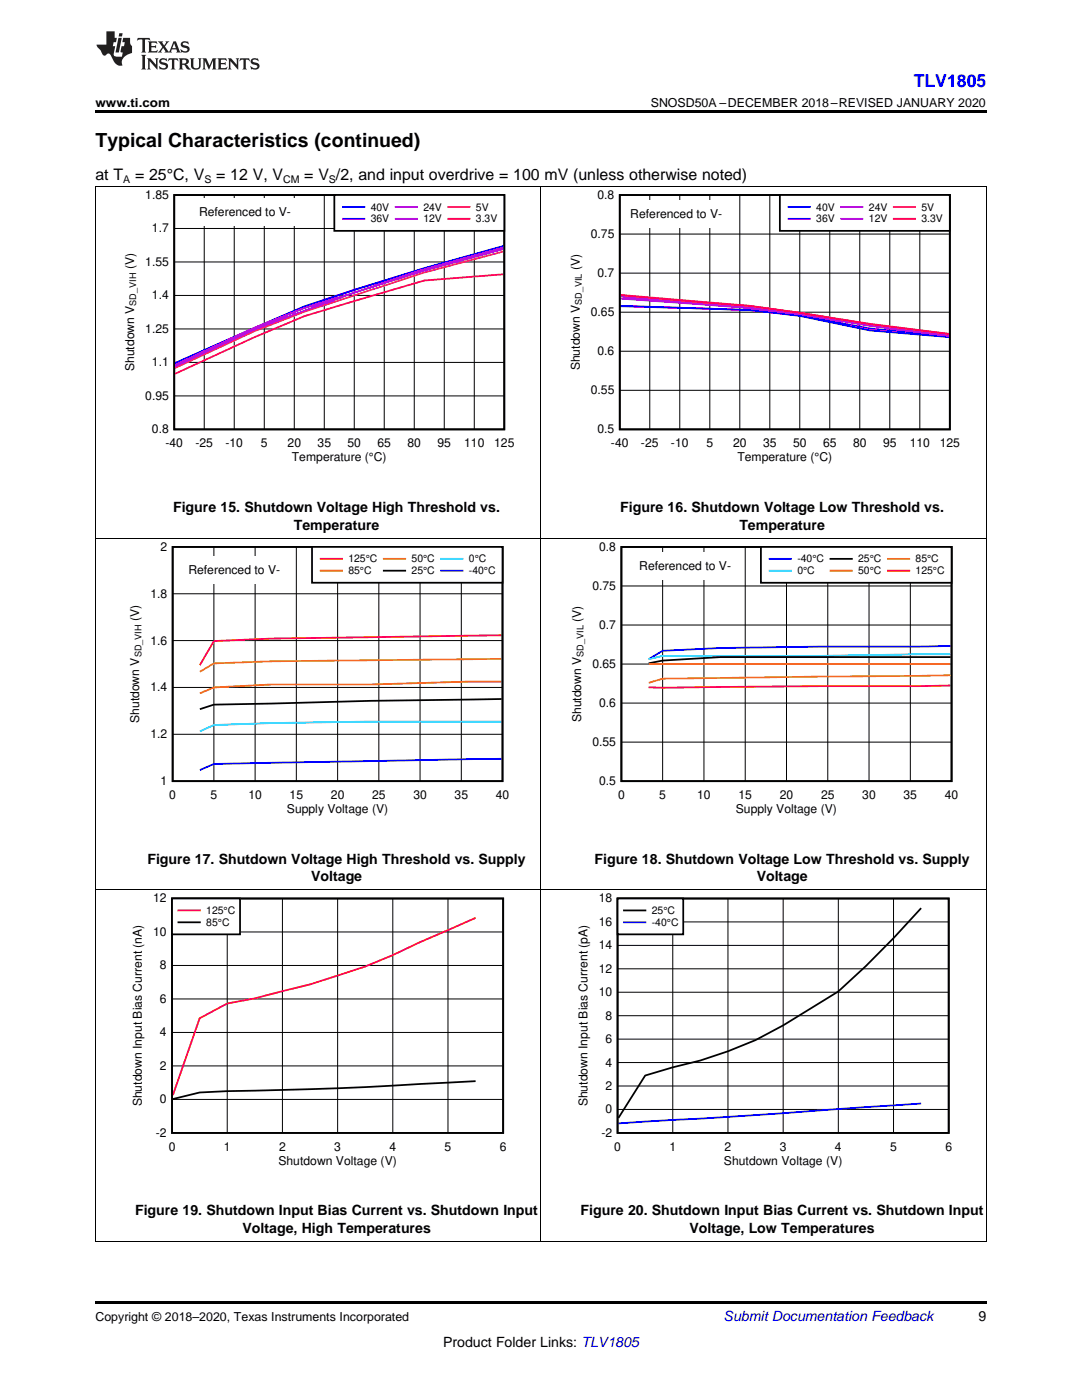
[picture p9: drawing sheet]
<svg xmlns="http://www.w3.org/2000/svg" width="216mm" height="279mm" viewBox="0 0 216 279" stroke-linecap="round" stroke-linejoin="round" font-family="sans-serif">
<path d="M19 259.7h177.8v.5h-177.8z" fill="#000"/>
<path d="M19.1 177.7v70.2M107.9 177.7v70.2M196.8 177.7v70.2M19 247.8h177.8" fill="none" stroke="#000" stroke-width=".2"/>
<path d="M25.9 178.3h75.2v54.7h-75.2z" fill-rule="evenodd" fill="#fff"/>
<path d="M34.3 179.3h66.1v46.8h-66.1zM94.9 215.8a1003 1003 0 0 1-49.6 2l-5.5 .2-5.3 1.3" fill="none" stroke="#000" stroke-width=".35"/>
<path d="M45.3 179.3v46.8M56.4 179.3v46.8M67.4 179.3v46.8M78.4 179.3v46.8M89.4 179.3v46.8M34.3 199.4h66.1M34.3 192.7h66.1M34.3 186h66.1M34.3 219.4h66.1M34.3 212.7h66.1M34.3 206h66.1" fill="none" stroke="#000" stroke-width=".2"/>
<path d="M94.9 183.2l-11 4.8-5.5 2.6-5.5 2.3-11 3.6-11 2.7-5.6 1.1-5.5 2.9-5.3 15.4" fill="none" stroke="#f00" stroke-width=".35"/>
<path d="M34.3 179.3h13.6v7.2h-13.6z" fill-rule="evenodd" fill="#fff"/>
<path d="M34.3 179.3h13.6v7.2h-13.6zM35.6 184.1h4.3" fill="none" stroke="#000" stroke-width=".35"/>
<path d="M35.6 181.7h4.3" fill="none" stroke="#f00" stroke-width=".35"/>
<path d="M114.8 178.3h75.2v54.7h-75.2z" fill-rule="evenodd" fill="#fff"/>
<path d="M123.2 179.3h66.1v46.8h-66.1zM183.8 181.2l-5.5 6-5.5 5.6-5.5 5.1-5.5 3.4a74.2 74.2 0 0 1-27.6 11.7l-5.5 1.6-5.3 8.5" fill="none" stroke="#000" stroke-width=".35"/>
<g fill="none" stroke="#000" stroke-width=".2">
<path d="M134.2 179.3v46.8M145.3 179.3v46.8M156.3 179.3v46.8M167.3 179.3v46.8M178.3 179.3v46.8M123.2 198h66.1M123.2 193.3h66.1M123.2 188.7h66.1M123.2 184h66.1M123.2 216.7h66.1M123.2 212.1h66.1M123.2 207.4h66.1"/>
<path d="M123.2 202.7h66.1M123.2 221.4h66.1"/>
</g>
<path d="M183.8 220.2l-11 .7a1622.2 1622.2 0 0 1-44.1 2.9l-5.3 .4" fill="none" stroke="#00f" stroke-width=".35"/>
<path d="M123.2 179.3h13.1v7.2h-13.1z" fill-rule="evenodd" fill="#fff"/>
<path d="M123.2 179.3h13.1v7.2h-13.1zM124.5 181.7h4.3" fill="none" stroke="#000" stroke-width=".35"/>
<path d="M124.5 184.1h4.3" fill="none" stroke="#00f" stroke-width=".35"/>
<path d="M19.1 107.5v70.2M107.9 107.5v70.2M196.8 107.5v70.2M19 177.6h177.8" fill="none" stroke="#000" stroke-width=".2"/>
<path d="M25.4 108.2h76.2v54.6h-76.2z" fill-rule="evenodd" fill="#fff"/>
<path d="M34.5 109.1h65.8v46.8h-65.8zM100.1 139.5l-26.2 .4-31.2 .7-2.8 .9" fill="none" stroke="#000" stroke-width=".35"/>
<path d="M34.5 118.5h65.8M42.7 109.1v46.8M50.9 109.1v46.8M59.1 109.1v46.8M67.4 109.1v46.8M75.6 109.1v46.8M83.8 109.1v46.8M92 109.1v46.8M34.5 137.2h65.8M34.5 127.8h65.8M34.5 146.5h65.8" fill="none" stroke="#000" stroke-width=".2"/>
<path d="M100.1 126.8l-45.9 .6-11.5 .5-2.8 4.8" fill="none" stroke="#f00" stroke-width=".35"/>
<path d="M100.1 131.5l-45.9 .5-11.5 .4-2.8 1.7" fill="none" stroke="#f90" stroke-width=".35"/>
<path d="M100.1 136h-6.4l-19.8 .6h-19.7l-11.5 .6-2.8 1.2" fill="none" stroke="#f60" stroke-width=".35"/>
<path d="M100.1 144a1308.7 1308.7 0 0 0-57.4 .7l-2.8 1.3" fill="none" stroke="#0cf" stroke-width=".35"/>
<path d="M100.1 151.4l-57.4 1.1-2.8 1.2" fill="none" stroke="#00f" stroke-width=".35"/>
<g fill="#fff">
<path d="M36.5 111h21.5v5.4h-21.5z" fill-rule="evenodd"/>
<path d="M62.3 109.1h38v7.2h-38z" fill-rule="evenodd"/>
</g>
<path d="M62.3 109.1h38v7.2h-38zM76.6 113.9h4.3" fill="none" stroke="#000" stroke-width=".35"/>
<path d="M64 111.5h4.3" fill="none" stroke="#f00" stroke-width=".35"/>
<path d="M64 113.9h4.3" fill="none" stroke="#f90" stroke-width=".35"/>
<path d="M76.6 111.5h4.3" fill="none" stroke="#f60" stroke-width=".35"/>
<path d="M88 111.5h4.3" fill="none" stroke="#0cf" stroke-width=".35"/>
<path d="M88 113.9h4.3" fill="none" stroke="#00f" stroke-width=".35"/>
<path d="M113.6 108.2h77.5v54.6h-77.5z" fill-rule="evenodd" fill="#fff"/>
<path d="M124 109.2h65.9v46.7h-65.9zM189.7 131.1h-45.9l-11.6 .7-2.8 .6" fill="none" stroke="#000" stroke-width=".35"/>
<path d="M124 116.9h65.9M132.2 109.2v46.7M140.5 109.2v46.7M148.7 109.2v46.7M156.9 109.2v46.7M165.2 109.2v46.7M173.4 109.2v46.7M181.6 109.2v46.7M124 132.5h65.9M124 124.7h65.9M124 148.1h65.9M124 140.3h65.9" fill="none" stroke="#000" stroke-width=".2"/>
<path d="M189.7 128.9l-45.9 .4-11.6 .6-2.8 1.6" fill="none" stroke="#00f" stroke-width=".35"/>
<path d="M189.7 130.6l-26.2 .3h-31.3l-2.8 .6" fill="none" stroke="#0cf" stroke-width=".35"/>
<path d="M129.4 132.5h60.3" fill="none" stroke="#f60" stroke-width=".35"/>
<path d="M189.7 134.8l-57.5 .6-2.8 .9" fill="none" stroke="#f90" stroke-width=".35"/>
<path d="M189.7 136.8l-60.3 .4" fill="none" stroke="#f00" stroke-width=".35"/>
<g fill="#fff">
<path d="M126.5 110.2h21.5v5.5h-21.5z" fill-rule="evenodd"/>
<path d="M151.8 109.2h38.1v7.1h-38.1z" fill-rule="evenodd"/>
</g>
<path d="M151.8 109.2h38.1v7.1h-38.1zM165.7 111.5h4.3" fill="none" stroke="#000" stroke-width=".35"/>
<path d="M153.6 111.5h4.2" fill="none" stroke="#00f" stroke-width=".35"/>
<path d="M153.6 113.9h4.2" fill="none" stroke="#0cf" stroke-width=".35"/>
<path d="M165.7 113.9h4.3" fill="none" stroke="#f60" stroke-width=".35"/>
<path d="M177.2 111.5h4.2" fill="none" stroke="#f90" stroke-width=".35"/>
<path d="M177.2 113.9h4.2" fill="none" stroke="#f00" stroke-width=".35"/>
<path d="M19.1 37.3v70.2M107.9 37.3v70.2M196.8 37.3v70.2M19 107.4h177.8" fill="none" stroke="#000" stroke-width=".2"/>
<path d="M24.4 37.9h78.2v54.7h-78.2z" fill-rule="evenodd" fill="#fff"/>
<path d="M34.8 38.9h65.8v46.8h-65.8z" fill="none" stroke="#000" stroke-width=".35"/>
<g fill="none" stroke="#000" stroke-width=".2">
<path d="M40.8 38.9v46.8M46.7 38.9v46.8M52.7 38.9v46.8M58.7 38.9v46.8M64.7 38.9v46.8M70.7 38.9v46.8M76.7 38.9v46.8M82.7 38.9v46.8M88.6 38.9v46.8M94.6 38.9v46.8M34.8 59h65.8M34.8 52.3h65.8"/>
<path d="M34.8 45.6h65.8M34.8 79h65.8M34.8 72.3h65.8M34.8 65.6h65.8"/>
</g>
<path d="M100.4 49.1l-15.7 4.4-14 4.4-10 3.3-25.8 11.2" fill="none" stroke="#00f" stroke-width=".35"/>
<path d="M100.4 49.2l-15.7 4.4-14 4.3-10 3.4-10 4.2-15.8 7" fill="none" stroke="#50f" stroke-width=".35"/>
<path d="M100.4 49.5l-15.7 4.3-14 4.6-10 3.1-10 4-15.8 7.4" fill="none" stroke="#a0f" stroke-width=".35"/>
<path d="M100.4 49.7a387 387 0 0 0-49.7 16l-15.8 7.5" fill="none" stroke="#f0f" stroke-width=".35"/>
<path d="M100.4 50.2l-15.7 4.2-24 7.8-10 3.9-15.8 7.3" fill="none" stroke="#f0a" stroke-width=".35"/>
<path d="M100.4 54.7l-15.7 1.3-14 4.1-10 3-10 4.2-15.8 7.3" fill="none" stroke="#f05" stroke-width=".35"/>
<g fill="#fff">
<path d="M38.6 39.6h21.5v5.4h-21.5z" fill-rule="evenodd"/>
<path d="M66.7 38.9h33.9v7.2h-33.9z" fill-rule="evenodd"/>
</g>
<path d="M66.7 38.9h33.9v7.2h-33.9z" fill="none" stroke="#000" stroke-width=".35"/>
<path d="M68.4 41.3h4.3" fill="none" stroke="#00f" stroke-width=".35"/>
<path d="M68.4 43.7h4.3" fill="none" stroke="#50f" stroke-width=".35"/>
<path d="M78.9 41.3h4.3" fill="none" stroke="#a0f" stroke-width=".35"/>
<path d="M78.9 43.7h4.3" fill="none" stroke="#f0f" stroke-width=".35"/>
<path d="M89.4 41.3h4.3" fill="none" stroke="#f0a" stroke-width=".35"/>
<path d="M89.4 43.7h4.3" fill="none" stroke="#f05" stroke-width=".35"/>
<path d="M113.3 37.9h78.2v54.7h-78.2z" fill-rule="evenodd" fill="#fff"/>
<path d="M123.7 38.9h65.8v46.8h-65.8z" fill="none" stroke="#000" stroke-width=".35"/>
<g fill="none" stroke="#000" stroke-width=".2">
<path d="M129.7 38.9v46.8M135.6 38.9v46.8M141.6 38.9v46.8M147.6 38.9v46.8M153.6 38.9v46.8M159.6 38.9v46.8M165.6 38.9v46.8M171.6 38.9v46.8M177.5 38.9v46.8M183.5 38.9v46.8M123.7 54.5h65.8M123.7 46.7h65.8"/>
<path d="M123.7 77.9h65.8M123.7 70.1h65.8M123.7 62.3h65.8"/>
</g>
<path d="M123.8 61l25.8 .9 10 1.1 14 2.9 15.7 1.4" fill="none" stroke="#00f" stroke-width=".35"/>
<path d="M123.8 61.1l25.8 .8 10 1 14 2.6 15.7 1.6" fill="none" stroke="#50f" stroke-width=".35"/>
<path d="M123.8 59.6l25.8 1.9 10 1.2 14 2.3 15.7 2" fill="none" stroke="#a0f" stroke-width=".35"/>
<path d="M123.8 59.2l15.8 1.3 10 .6 10 1.4 14 2.4 15.7 2" fill="none" stroke="#f0f" stroke-width=".35"/>
<path d="M123.8 58.9l15.8 1.5 10 .7 10 1.3 14 2.3 15.7 2" fill="none" stroke="#f0a" stroke-width=".35"/>
<path d="M123.8 58.9l25.8 2.1 10 1.4 14 2.2 15.7 2" fill="none" stroke="#f05" stroke-width=".35"/>
<g fill="#fff">
<path d="M124.7 40h21.5v5.4h-21.5z" fill-rule="evenodd"/>
<path d="M155.6 38.9h33.9v7.2h-33.9z" fill-rule="evenodd"/>
</g>
<path d="M155.6 38.9h33.9v7.2h-33.9z" fill="none" stroke="#000" stroke-width=".35"/>
<path d="M157.3 41.3h4.3" fill="none" stroke="#00f" stroke-width=".35"/>
<path d="M157.3 43.7h4.3" fill="none" stroke="#50f" stroke-width=".35"/>
<path d="M167.8 41.3h4.3" fill="none" stroke="#a0f" stroke-width=".35"/>
<path d="M167.8 43.7h4.3" fill="none" stroke="#f0f" stroke-width=".35"/>
<path d="M178.3 41.3h4.3" fill="none" stroke="#f0a" stroke-width=".35"/>
<path d="M178.3 43.7h4.3" fill="none" stroke="#f05" stroke-width=".35"/>
<path d="M19 37.2h177.8" fill="none" stroke="#000" stroke-width=".2"/>
<path d="M19 22h177.8v.5h-177.8z" fill="#000"/>
<g fill="#231f20">
<path d="M27.5 7.6l-.1 .5 .4-.2h.6v.1v2.1l-.2 .4h1l-.3-.4v-2.1l.1-.1h.5l.5 .2-.2-.5zM29.5 8.3l.2 .3v1.5l-.2 .4h1.8l.2-.6a1.04 1.04 0 0 1-1.3 .2v-.7h.6l.3 .2v-.6l-.3 .2h-.6v-.6l.8-.1 .4 .3-.2-.5zM31.5 8.3l.9 1.1-.9 1.1h.8l-.2-.2 .5-.7 .4 .7-.2 .2h1.5l-.1-.2 .1-.4h.9l.1 .4-.2 .2h1l-.3-.3-.7-1.9h-.5l-.9 2-.8-1 .9-1h-.8l.1 .3-.3 .5-.4-.6 .2-.2zM34.7 8.6l.4 1h-.7zM36.3 8.4a.63 .63 0 0 0-.2 .7 .63 .63 0 0 0 .6 .4l.6 .2 .1 .2a.75 .75 0 0 1-.7 .4 .75 .75 0 0 1-.6-.5l.1 .7 .1-.1a1.11 1.11 0 0 0 1.5-.6 1.13 1.13 0 0 0-1.2-.8l-.1-.4a1.04 1.04 0 0 1 1.2 .2l-.2-.5-.1 .1-.5-.2zM28.2 10.9l.2 .4v2.2l-.2 .4h1l-.3-.4v-2.2l.3-.4zM29.3 11.6l.3 .4v1.5l-.3 .4h.8l-.2-.4v-1.3l1.5 1.7v-1.9l.2-.4h-.7l.2 .4v.9l-1.1-1.3zM32 11.8a.62 .62 0 0 0-.2 .7 .62 .62 0 0 0 .6 .4l.6 .1 .1 .3a.76 .76 0 0 1-.7 .3 .76 .76 0 0 1-.6-.4l.1 .7 .1-.1a1.11 1.11 0 0 0 1.5-.6 1.13 1.13 0 0 0-1.2-.8l-.1-.4a1.04 1.04 0 0 1 1.2 .2l-.2-.6-.1 .1-.5-.1zM33.7 11.6l-.2 .6a.61 .61 0 0 1 .8-.3v1.6l-.2 .4h.9l-.2-.4v-1.6a.63 .63 0 0 1 .8 .3l-.2-.6zM35.6 11.6l.3 .4v1.5l-.3 .4h1l-.2-.2v-.8l.5 .2a.76 .76 0 0 0 1.2 .7l-1-1a.58 .58 0 0 0 .6-.5 .58 .58 0 0 0-.5-.6zM36.4 11.9h.1a.45 .45 0 0 1 .5 .1 .45 .45 0 0 1 .1 .5l-.7 .2zM37.9 11.6l.2 .2a2.17 2.17 0 0 0 .3 1.9 .99 .99 0 0 0 1.6-.6v-1.1l.2-.4h-.7l.2 .2a1.92 1.92 0 0 1-.2 1.8 .6 .6 0 0 1-.9-.5v-1.1l.2-.4zM40.4 11.6l.2 .4v1.5l-.2 .4h.7l-.2-.4v-1.4l.8 1.8 .8-1.8v1.4l-.2 .4h.9l-.2-.4v-1.5l.2-.4h-.8l-.6 1.5-.6-1.5zM43.4 11.6l.2 .4v1.5l-.2 .4h1.8l.2-.6a1.04 1.04 0 0 1-1.3 .1v-.6h.5l.4 .2v-.6l-.4 .2h-.5v-.7h.8l.3 .3-.1-.6zM45.5 11.6l.2 .4v1.5l-.2 .4h.7l-.2-.4v-1.3l1.5 1.7v-1.9l.2-.4h-.7l.2 .4v.9l-1.1-1.3zM47.9 11.6l-.1 .6a.61 .61 0 0 1 .8-.3v1.6l-.3 .4h1l-.3-.4 .1-1.6a.63 .63 0 0 1 .7 .3l-.1-.6zM50.2 11.8a.62 .62 0 0 0-.2 .7 .62 .62 0 0 0 .6 .4l.6 .1 .2 .3a.76 .76 0 0 1-.8 .3 .76 .76 0 0 1-.6-.4l.1 .7 .2-.1a1.11 1.11 0 0 0 1.5-.6 1.13 1.13 0 0 0-1.3-.8l-.1-.4a1.04 1.04 0 0 1 1.2 .2l-.1-.6-.2 .1-.5-.1z"/>
<path d="M21.2 6.3v2.6h-1.9l.1 .4 .7 .9a.91 .91 0 0 0 1 .8 .56 .56 0 0 1 .5-.3 .56 .56 0 0 1 .5 .3l.4 .8a1.53 1.53 0 0 0 1.9 1.2 1.54 1.54 0 0 1 1-2.1l.9-.3v-1.4a1.52 1.52 0 0 1-.3-1.6h-1.4l-.2 .8h.5l-.2 .8h-.4l-.2 1v.2l.4 .1-.2 .8a1.93 1.93 0 0 1-1.6-.3l.3-1.8h-.5l.2-.8h.4l.2-.8h-.4v-1.3zM23.6 7.6l-.6 2.9h.7l.6-2.9zM23.8 6.6l-.1 .7h.6l.2-.7z"/>
</g>
<text font-size="3.9" x="19" y="29.3">Typical Characteristics (continued)</text>
<text font-size="3.5" fill="#00f" x="182.3" y="17.3">TLV1805</text>
<g font-size="3.2">
<text x="19" y="36">at T</text>
<text x="27" y="36">= 25°C, V</text>
<text x="43.1" y="36">= 12 V, V</text>
<text x="60.7" y="36">= V /2, and input overdrive = 100 mV (unless otherwise noted)</text>
</g>
<g font-size="2.8">
<text x="34.5" y="102.2">Figure 15. Shutdown Voltage High Threshold vs.</text>
<text x="58.6" y="105.7">Temperature</text>
<text x="123.8" y="102.2">Figure 16. Shutdown Voltage Low Threshold vs.</text>
<text x="147.5" y="105.7">Temperature</text>
<text x="29.4" y="172.4">Figure 17. Shutdown Voltage High Threshold vs. Supply</text>
<text x="118.6" y="172.4">Figure 18. Shutdown Voltage Low Threshold vs. Supply</text>
<text x="62.1" y="175.9">Voltage</text>
<text x="151" y="175.9">Voltage</text>
<text x="27" y="242.6">Figure 19. Shutdown Input Bias Current vs. Shutdown Input</text>
<text x="115.9" y="242.6">Figure 20. Shutdown Input Bias Current vs. Shutdown Input</text>
<text x="48.4" y="246.1">Voltage, High Temperatures</text>
<text x="137.6" y="246.1">Voltage, Low Temperatures</text>
<text x="195.3" y="263.6">9</text>
<text x="88.4" y="268.9">Product Folder Links: TLV1805</text>
</g>
<text font-size="2.8" fill="#0000c8" x="144.4" y="263.6">Submit Documentation Feedback</text>
<g font-size="2.5">
<text x="19" y="21.4">www.ti.com</text>
<text x="129.9" y="21.4">SNOSD50A –DECEMBER 2018–REVISED JANUARY 2020</text>
<text x="19" y="263.6">Copyright © 2018–2020, Texas Instruments Incorporated</text>
</g>
<g font-size="2.4">
<text x="29" y="39.7">1.85</text>
<text x="119.2" y="39.7">0.8</text>
<text x="30.3" y="46.4">1.7</text>
<text x="39.7" y="43.1">Referenced to V-</text>
<text x="117.9" y="47.5">0.75</text>
<text x="125.8" y="43.5">Referenced to V-</text>
<text x="26.8" y="53.8" transform="rotate(-90 26.8 53.8)">(V)</text>
<text x="29" y="53.1">1.55</text>
<text x="115.7" y="53.9" transform="rotate(-90 115.7 53.9)">(V)</text>
<text x="30.3" y="59.8">1.4</text>
<text x="119.2" y="55.3">0.7</text>
<text x="117.9" y="63.1">0.65</text>
<text x="29" y="66.4">1.25</text>
<text x="119.2" y="70.9">0.6</text>
<text x="26.8" y="74.1" transform="rotate(-90 26.8 74.1)">Shutdown V</text>
<text x="30.3" y="73.1">1.1</text>
<text x="115.7" y="73.9" transform="rotate(-90 115.7 73.9)">Shutdown V</text>
<text x="29" y="79.8">0.95</text>
<text x="117.9" y="78.7">0.55</text>
<text x="30.3" y="86.5">0.8</text>
<text x="33" y="89.3">-40</text>
<text x="39" y="89.3">-25</text>
<text x="45" y="89.3">-10</text>
<text x="52.1" y="89.3">5</text>
<text x="57.4" y="89.3">20</text>
<text x="63.4" y="89.3">35</text>
<text x="69.3" y="89.3">50</text>
<text x="75.3" y="89.3">65</text>
<text x="81.3" y="89.3">80</text>
<text x="87.3" y="89.3">95</text>
<text x="92.6" y="89.3">110</text>
<text x="98.6" y="89.3">125</text>
<text x="119.2" y="86.5">0.5</text>
<text x="121.9" y="89.3">-40</text>
<text x="127.9" y="89.3">-25</text>
<text x="133.9" y="89.3">-10</text>
<text x="141" y="89.3">5</text>
<text x="146.3" y="89.3">20</text>
<text x="152.3" y="89.3">35</text>
<text x="158.2" y="89.3">50</text>
<text x="164.2" y="89.3">65</text>
<text x="170.2" y="89.3">80</text>
<text x="176.2" y="89.3">95</text>
<text x="181.5" y="89.3">110</text>
<text x="187.5" y="89.3">125</text>
<text x="58.2" y="92">Temperature (°C)</text>
<text x="147.1" y="92">Temperature (°C)</text>
<text x="32" y="109.9">2</text>
<text x="119.6" y="109.9">0.8</text>
<text x="127.6" y="113.7">Referenced to V-</text>
<text x="30" y="119.3">1.8</text>
<text x="37.6" y="114.5">Referenced to V-</text>
<text x="118.2" y="117.7">0.75</text>
<text x="27.8" y="124" transform="rotate(-90 27.8 124)">(V)</text>
<text x="116" y="124.1" transform="rotate(-90 116 124.1)">(V)</text>
<text x="119.6" y="125.5">0.7</text>
<text x="30" y="128.6">1.6</text>
<text x="30" y="138">1.4</text>
<text x="118.2" y="133.3">0.65</text>
<text x="119.6" y="141.1">0.6</text>
<text x="27.8" y="144.3" transform="rotate(-90 27.8 144.3)">Shutdown V</text>
<text x="30" y="147.3">1.2</text>
<text x="116" y="144.1" transform="rotate(-90 116 144.1)">Shutdown V</text>
<text x="118.2" y="148.9">0.55</text>
<text x="32" y="156.7">1</text>
<text x="33.8" y="159.5">0</text>
<text x="42" y="159.5">5</text>
<text x="49.6" y="159.5">10</text>
<text x="57.8" y="159.5">15</text>
<text x="66" y="159.5">20</text>
<text x="74.3" y="159.5">25</text>
<text x="82.5" y="159.5">30</text>
<text x="90.7" y="159.5">35</text>
<text x="98.9" y="159.5">40</text>
<text x="119.6" y="156.7">0.5</text>
<text x="123.3" y="159.5">0</text>
<text x="131.6" y="159.5">5</text>
<text x="139.1" y="159.5">10</text>
<text x="147.4" y="159.5">15</text>
<text x="155.6" y="159.5">20</text>
<text x="163.8" y="159.5">25</text>
<text x="172.1" y="159.5">30</text>
<text x="180.3" y="159.5">35</text>
<text x="188.5" y="159.5">40</text>
<text x="57.3" y="162.2">Supply Voltage (V)</text>
<text x="146.8" y="162.2">Supply Voltage (V)</text>
<text x="30.6" y="180.1">12</text>
<text x="119.5" y="184.8">16</text>
<text x="119.5" y="180.1">18</text>
<text x="30.6" y="186.8">10</text>
<text x="119.5" y="189.5">14</text>
<text x="31.9" y="193.5">8</text>
<text x="119.5" y="194.1">12</text>
<text x="31.9" y="200.2">6</text>
<text x="119.5" y="198.8">10</text>
<text x="120.8" y="203.5">8</text>
<text x="31.9" y="206.8">4</text>
<text x="120.8" y="208.2">6</text>
<text x="31.9" y="213.5">2</text>
<text x="120.8" y="212.9">4</text>
<text x="28.3" y="220.8" transform="rotate(-90 28.3 220.8)">Shutdown Input Bias Current (nA)</text>
<text x="31.9" y="220.2">0</text>
<text x="117.2" y="220.8" transform="rotate(-90 117.2 220.8)">Shutdown Input Bias Current (pA)</text>
<text x="120.8" y="217.5">2</text>
<text x="31.1" y="226.9">-2</text>
<text x="120" y="226.9">-2</text>
<text x="120.8" y="222.2">0</text>
<text x="33.7" y="229.7">0</text>
<text x="44.7" y="229.7">1</text>
<text x="55.6" y="232.4">Shutdown Voltage (V)</text>
<text x="55.7" y="229.7">2</text>
<text x="66.7" y="229.7">3</text>
<text x="77.7" y="229.7">4</text>
<text x="88.7" y="229.7">5</text>
<text x="99.7" y="229.7">6</text>
<text x="122.6" y="229.7">0</text>
<text x="133.6" y="229.7">1</text>
<text x="144.5" y="232.4">Shutdown Voltage (V)</text>
<text x="144.6" y="229.7">2</text>
<text x="155.6" y="229.7">3</text>
<text x="166.6" y="229.7">4</text>
<text x="177.6" y="229.7">5</text>
<text x="188.6" y="229.7">6</text>
</g>
<g font-size="2.1">
<text x="24.6" y="36.6">A</text>
<text x="40.8" y="36.6">S</text>
<text x="56.5" y="36.6">CM</text>
<text x="65.6" y="36.6">S</text>
<text x="74" y="42">40V</text>
<text x="74" y="44.4">36V</text>
<text x="84.5" y="42">24V</text>
<text x="84.5" y="44.4">12V</text>
<text x="95" y="42">5V</text>
<text x="95" y="44.4">3.3V</text>
<text x="162.9" y="42">40V</text>
<text x="162.9" y="44.4">36V</text>
<text x="173.4" y="42">24V</text>
<text x="173.4" y="44.4">12V</text>
<text x="183.9" y="42">5V</text>
<text x="183.9" y="44.4">3.3V</text>
<text x="69.5" y="112.2">125°C</text>
<text x="82.1" y="112.2">50°C</text>
<text x="93.6" y="112.2">0°C</text>
<text x="159.1" y="112.3">-40°C</text>
<text x="171.2" y="112.3">25°C</text>
<text x="182.7" y="112.3">85°C</text>
<text x="69.5" y="114.6">85°C</text>
<text x="82.1" y="114.6">25°C</text>
<text x="93.6" y="114.6">-40°C</text>
<text x="159.1" y="114.6">0°C</text>
<text x="171.2" y="114.6">50°C</text>
<text x="182.7" y="114.6">125°C</text>
<text x="41.2" y="182.4">125°C</text>
<text x="41.2" y="184.8">85°C</text>
<text x="130.1" y="182.4">25°C</text>
<text x="130.1" y="184.8">-40°C</text>
</g>
<g font-size="1.8">
<text x="27.2" y="61" transform="rotate(-90 27.2 61)">SD_VIH</text>
<text x="116.1" y="60.8" transform="rotate(-90 116.1 60.8)">SD_VIL</text>
<text x="28.2" y="131.2" transform="rotate(-90 28.2 131.2)">SD_VIH</text>
<text x="116.4" y="131.1" transform="rotate(-90 116.4 131.1)">SD_VIL</text>
</g>
</svg>
